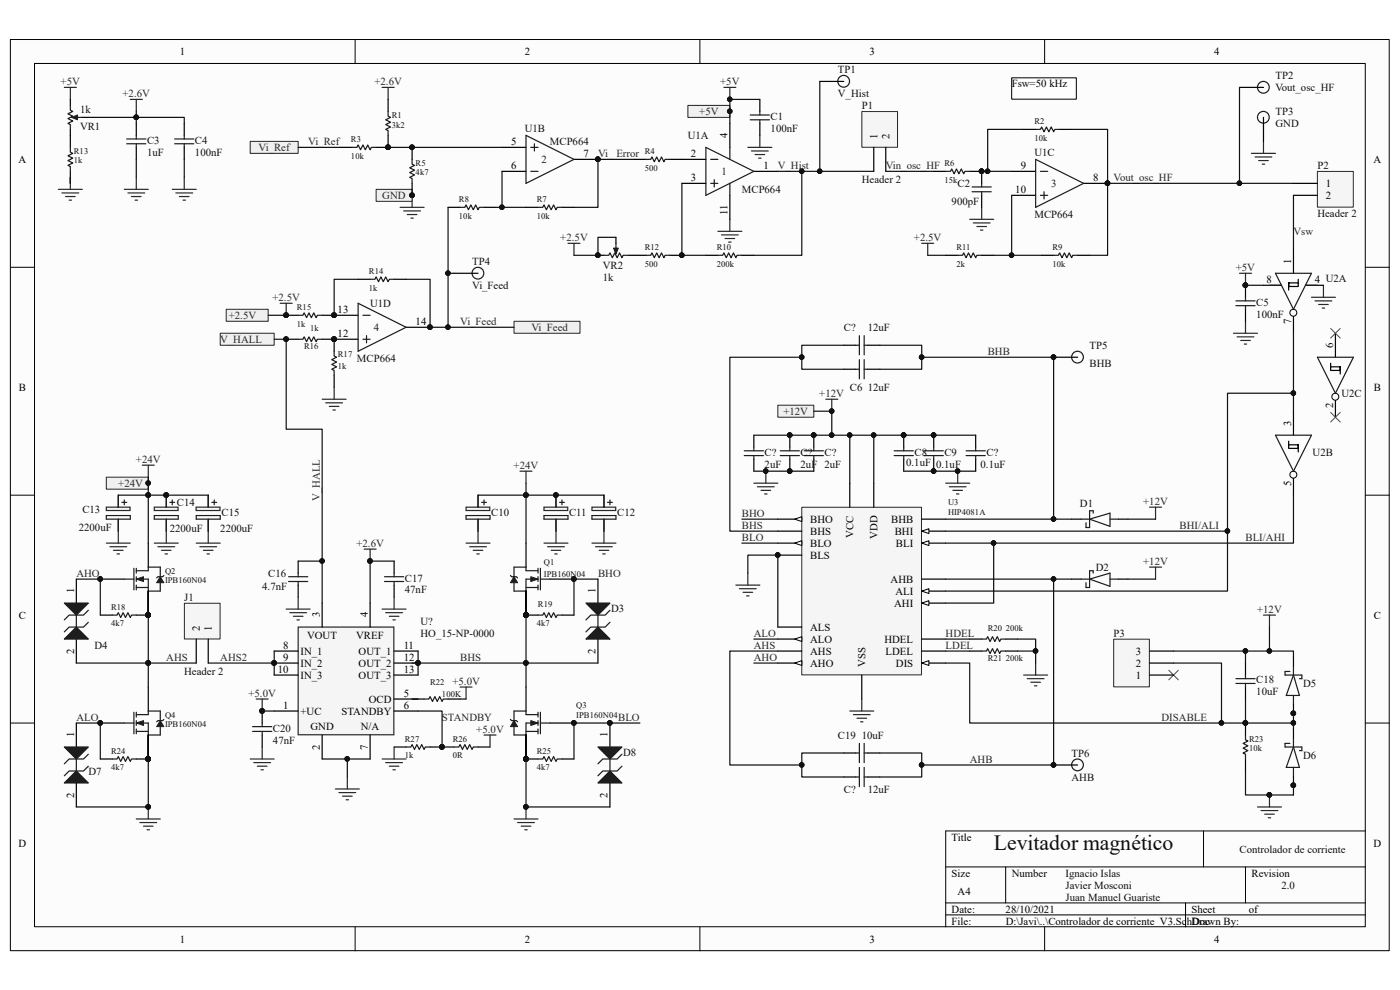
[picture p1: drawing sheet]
<svg xmlns="http://www.w3.org/2000/svg" width="297mm" height="210mm" viewBox="0 0 297 210" stroke-linecap="round" stroke-linejoin="round" font-family="sans-serif">
<path d="M2.2 8.4h292.5v193.3h-292.5z" fill="#fcfcfc"/>
<path d="M2.2 8.4h292.5v193.3h-292.5z" fill="none" stroke="#000" stroke-width=".21"/>
<path d="M7.4 13.5h282.2v183.1h-282.2z" fill="#fcfcfc"/>
<g fill="none" stroke="#000" stroke-width=".21">
<path d="M7.3 13.5h282.3v183.1h-282.3zM75.3 8.4v5.1M148.5 8.4v5.1M221.6 8.4v5.1M2.2 56.7h5.1M289.7 56.7h5.1M2.2 105h5.1M289.7 105h5.1M2.2 153.4h5.1M289.7 153.4h5.1M289.7 176.3h-89.1v20.3M75.3 196.6v5.1"/>
<path d="M148.5 196.6v5.1M200.6 183.9h89.1M200.6 191.5h89.1M200.6 194.1h89.1M213.4 183.9v7.6M221.6 196.6v5.1M251.5 191.5v5.1M264.2 183.9v7.6"/>
</g>
<g fill="none" stroke="#262626" stroke-width=".25">
<path d="M153.6 18.5h2.5M154.8 18.5v2.6M158.7 31.3h5M159.4 32h3.6M160.2 32.8h2M160.9 33.6h.6M161.2 28.7v2.6M84.9 44h5.1M85.6 44.7h3.6M86.4 45.5h2M87.2 46.3h.5M87.4 41.4v2.6"/>
<path d="M152.3 49.1h5.1M153.1 49.8h3.5M153.8 50.6h2.1M154.6 51.4h.5M154.8 46.5v2.6"/>
</g>
<g fill="#0e0e0e" stroke="#0e0e0e" stroke-width=".21">
<circle cx="154.8" cy="21.1" r=".48"/>
<circle cx="87.4" cy="41.4" r=".48"/>
</g>
<path d="M53.1 30h10.2v2.5h-10.2z" fill-rule="evenodd" fill="#f0f0f0" stroke="#262626" stroke-width=".21"/>
<g fill="none" stroke="#262626" stroke-width=".25">
<path d="M81.1 18.5h2.5M82.3 18.5v2.6M120.5 51.6h2.5M121.8 51.6v2.6M195.5 51.6h2.6M196.8 51.6v2.6M205.7 46.5h5.1M206.5 47.3h3.5M207.2 48.1h2.1M208 48.8h.5M208.3 44v2.5M263 58h2.5"/>
<path d="M264.2 58v2.5M59.4 64.3h2.6M60.7 64.3v2.6M261.7 70.7h5.1M262.5 71.5h3.5M263.2 72.2h2.1M264 73h.5M264.2 68.2v2.5M278.2 63.1h5.1M279 63.8h3.5M279.7 64.6h2.1M280.5 65.4h.5"/>
<path d="M280.8 60.5v2.6M30.2 98.7h2.5M31.5 98.7v2.5M110.3 100h2.6M111.6 100v2.5M162.5 100v2.5M175.2 84.7h2.5M176.5 84.7v2.5M159.9 102.5h5.1M160.7 103.3h3.6M161.5 104h2M162.2 104.8h.5"/>
<path d="M243.9 107.6h2.5M245.2 107.6v2.5M243.9 120.3h2.5M245.2 120.3v2.6M268 130.5h2.6M269.3 130.5v2.5M55.6 158.5v2.5M180.3 150.8h5.1M181 151.6h3.6M181.8 152.4h2M182.6 153.1h.5M182.8 148.3v2.5"/>
<path d="M217.2 143.2h5.1M217.9 144h3.6M218.7 144.7h2M219.5 145.5h.5M219.7 140.7v2.5M28.9 173.7h5.1M29.7 174.5h3.5M30.4 175.3h2.1M31.2 176h.5M31.5 171.2v2.5M53.1 161h5.1M53.8 161.8h3.6"/>
<path d="M54.6 162.5h2M55.4 163.3h.5M71.1 167.4h5.1M71.9 168.1h3.6M72.7 168.9h2M73.4 169.7h.5M73.7 164.8v2.6M109 173.7h5.1M109.8 174.5h3.6M110.6 175.3h2M111.3 176h.5M111.6 171.2v2.5"/>
<path d="M266.8 171.2h5.1M267.5 172h3.6M268.3 172.7h2M269.1 173.5h.5M269.3 168.6v2.6"/>
</g>
<g fill="#0e0e0e" stroke="#0e0e0e" stroke-width=".21">
<circle cx="60.7" cy="66.9" r=".48"/>
<circle cx="264.2" cy="60.5" r=".48"/>
<circle cx="269.3" cy="168.6" r=".48"/>
<circle cx="162.4" cy="99.9" r=".48"/>
<circle cx="176.4" cy="87.2" r=".48"/>
<circle cx="111.6" cy="171.2" r=".48"/>
<circle cx="31.4" cy="171.2" r=".48"/>
</g>
<path d="M255.3 176.3v7.6" fill="none" stroke="#000" stroke-width=".21"/>
<path d="M39.2 128h7.5v7.6h-7.5z" fill="#f5f5f5"/>
<path d="M39.1 128h7.6v7.6h-7.6z" fill="none" stroke="#262626" stroke-width=".21"/>
<path d="M41.6 135.6v5.1M44.2 135.6v5.1" fill="none" stroke="#000" stroke-width=".25"/>
<path d="M265.5 32.5h5.1M266.3 33.3h3.5M267 34.1h2.1M267.8 34.8h.5M268 30v2.5M156.1 124.1h5.1M156.9 124.9h3.5M157.6 125.7h2.1M158.4 126.4h.5M158.7 121.6v2.5" fill="none" stroke="#262626" stroke-width=".25"/>
<g fill="#f0f0f0" stroke="#262626" stroke-width=".21">
<path d="M109 68.2h14v2.5h-14z" fill-rule="evenodd"/>
<path d="M46.7 70.7h11.5v2.5h-11.5z" fill-rule="evenodd"/>
<path d="M145.9 22.4h8.9v2.5h-8.9z" fill-rule="evenodd"/>
</g>
<circle cx="154.8" cy="23.6" r=".48" fill="#0e0e0e" stroke="#0e0e0e" stroke-width=".21"/>
<path d="M79.8 40.2h7.6v2.5h-7.6z" fill-rule="evenodd" fill="#f0f0f0" stroke="#262626" stroke-width=".21"/>
<circle cx="87.4" cy="41.4" r=".48" fill="#0e0e0e" stroke="#0e0e0e" stroke-width=".21"/>
<path d="M22.6 101.2h8.9v2.6h-8.9z" fill-rule="evenodd" fill="#f0f0f0" stroke="#262626" stroke-width=".21"/>
<g fill="#0e0e0e" stroke="#0e0e0e" stroke-width=".21">
<circle cx="31.4" cy="102.5" r=".48"/>
<circle cx="126.8" cy="33.8" r=".48"/>
</g>
<path d="M68.3 84.7h5.1M69.1 85.5h3.6M69.9 86.2h2M70.6 87h.5M70.9 82.1v2.6M41.6 115.2h5.1M42.4 116h3.6M43.2 116.7h2M43.9 117.5h.5M44.2 112.7v2.5" fill="none" stroke="#262626" stroke-width=".25"/>
<path d="M248 142.2l2 2M250 142.2l-2 2" fill="none" stroke="#4c4c4c" stroke-width=".21"/>
<path d="M214.7 16.6h13.6v4.4h-13.6z" fill="#fefefe"/>
<path d="M214.6 16.5h13.7v4.5h-13.7z" fill="none" stroke="#000" stroke-width=".21"/>
<g fill="none" stroke="#000" stroke-width=".25">
<path d="M72.2 31.3h2.5M82.3 28.7v2.6h-2.5M82.3 21.1v2.5M87.4 31.3v2.5M87.4 38.9v2.5M134.5 33.8h2.5M142.1 33.8h2.6M161.2 21.1v2.5M161.2 26.2v2.5M198.1 36.4h2.5M205.7 36.4h2.6v2.5M217.2 27.4h2.5"/>
<path d="M224.8 27.4h2.5M76 59.2h2.5M83.6 59.2h2.6M95.1 44h2.5M102.7 44h2.5M111.6 44h2.5M119.2 44h2.6M134.5 54.2h2.5M142.1 54.2h2.6M149.8 54.2h2.5M157.4 54.2h2.5M200.6 54.2h2.6"/>
<path d="M208.3 54.2h2.5M208.3 41.4v2.6M221 54.2h2.5M228.6 54.2h2.6M60.7 66.9h2.6M60.7 72h2.6M68.3 66.9h2.6M68.3 72h2.6v2.5M70.9 79.6v2.5M179 78.3h2.6M184.1 78.3h2.5M264.2 60.5v2.6"/>
<path d="M264.2 65.6v2.6M172.6 92.3v2.6M172.6 97.4v2.6M191.7 92.3v2.6M191.7 97.4v2.6M198.1 92.3v2.6M198.1 97.4v2.6M21.3 130.5h2.5M28.9 130.5h2.6M111.6 130.5h2.5M119.2 130.5h2.6M205.7 135.6h2.6"/>
<path d="M205.7 138.1h2.6M213.4 135.6h2.5M213.4 138.1h2.5M55.6 150.8v2.6M55.6 155.9v2.6M179 159.7h2.6M184.1 159.7h2.5M264.2 140.7v2.5M264.2 145.7v2.6M264.2 153.4v2.5M21.3 161h2.5M28.9 161h2.6"/>
<path d="M111.6 161h2.5M119.2 161h2.6M264.2 161v2.6"/>
</g>
<g fill="#0e0e0e" stroke="#0e0e0e" stroke-width=".21">
<circle cx="82.3" cy="31.2" r=".48"/>
<circle cx="87.4" cy="31.2" r=".48"/>
<circle cx="87.4" cy="41.4" r=".48"/>
<circle cx="144.6" cy="54.1" r=".48"/>
<circle cx="208.2" cy="36.3" r=".48"/>
<circle cx="264.2" cy="153.4" r=".48"/>
<circle cx="111.6" cy="130.5" r=".48"/>
<circle cx="111.6" cy="161" r=".48"/>
<circle cx="31.4" cy="161" r=".48"/>
<circle cx="31.4" cy="130.5" r=".48"/>
<circle cx="70.9" cy="66.9" r=".48"/>
<circle cx="60.7" cy="66.9" r=".48"/>
<circle cx="70.9" cy="71.9" r=".48"/>
<circle cx="60.7" cy="71.9" r=".48"/>
<circle cx="264.2" cy="60.5" r=".48"/>
<circle cx="198.1" cy="99.9" r=".48"/>
<circle cx="198.1" cy="92.3" r=".48"/>
<circle cx="172.6" cy="92.3" r=".48"/>
<circle cx="191.7" cy="92.3" r=".48"/>
<circle cx="55.6" cy="150.8" r=".48"/>
</g>
<g fill="none" stroke="#1c1c1c" stroke-width=".25">
<path d="M74.7 31.3h1l.3-.5 .5 1 .5-1 .5 1 .5-1 .5 1 .3-.5h1M82.3 23.6v1l.5 .3-1 .5 1 .5-1 .5 1 .5-1 .5 .5 .3v1M87.4 33.8v1l.5 .3-1 .5 1 .5-1 .5 1 .5-1 .5 .5 .3v1M137 33.8h1.1l.2-.5 .5 1 .5-1 .5 1 .5-1 .5 1 .3-.5h1M159.2 25.4h4M159.2 24.4h4M161.2 23.6v.8M161.2 25.4v.8M200.6 36.4h1.1l.2-.6 .5 1.1 .5-1.1 .5 1.1 .5-1.1 .5 1.1 .3-.5h1M206.2 39.7h4.1M208.3 38.9v.8M219.7 27.4h1l.3-.5 .5 1.1 .5-1.1 .5 1.1 .5-1.1 .5 1.1 .3-.6h1"/>
<path d="M78.5 59.2h1l.3-.5 .5 1.1 .5-1.1 .5 1.1 .5-1.1 .5 1.1 .3-.6h1M97.6 44h1l.3-.5 .5 1 .5-1 .5 1 .5-1 .5 1 .3-.5h1M114.1 44h1.1l.2-.5 .5 1 .5-1 .5 1 .5-1 .6 1 .2-.5h1M137 54.2h1.1l.2-.5 .5 1 .5-1 .5 1 .5-1 .5 1 .3-.5h1M152.3 54.2h1l.3-.5 .5 1 .5-1 .5 1 .5-1 .5 1 .3-.5h1M203.2 54.2h1l.2-.5 .6 1 .5-1 .5 1 .5-1 .5 1 .2-.5h1.1M206.2 40.7h4.1M208.3 40.7v.7M223.5 54.2h1l.3-.5 .5 1 .5-1 .5 1 .5-1 .5 1 .3-.5h1M63.3 66.9h1l.2-.5 .5 1 .5-1 .6 1 .5-1 .5 1 .2-.5h1M63.3 72h1l.2-.5 .5 1 .5-1 .6 1 .5-1 .5 1 .2-.5h1M70.9 74.5v1l.5 .3-1 .5 1 .5-1 .5 1 .5-1 .5 .5 .3v1"/>
<path d="M181.6 78.3h.7M182.3 76.3v4.1M183.3 76.3v4.1M183.3 78.3h.8M262.2 63.8h4.1M262.2 64.8h4.1M264.2 63.1v.7M264.2 64.8v.8M170.6 95.6h4.1M170.6 96.6h4.1M172.6 94.9v.7M172.6 96.6v.8"/>
<path d="M189.7 95.6h4.1M189.7 96.6h4.1M191.7 94.9v.7M191.7 96.6v.8M196.1 95.6h4M196.1 96.6h4M198.1 94.9v.7M198.1 96.6v.8M23.8 130.5h1l.3-.5 .5 1 .5-1 .5 1 .5-1 .5 1 .3-.5h1M114.1 130.5h1.1l.2-.5 .5 1 .5-1 .5 1 .5-1 .6 1 .2-.5h1M208.3 135.6h1l.2-.5 .5 1 .6-1 .5 1 .5-1 .5 1 .2-.5h1.1M208.3 138.1h1l.2-.5 .5 1 .6-1 .5 1 .5-1 .5 1 .2-.5h1.1"/>
<path d="M53.6 154.1h4.1M53.6 155.2h4.1M55.6 153.4v.7M55.6 155.2v.7M181.6 159.7h.7M182.3 157.7v4.1M183.3 157.7v4.1M183.3 159.7h.8M262.2 144h4.1M262.2 145h4.1M264.2 143.2v.8M264.2 145v.7"/>
<path d="M264.2 155.9v1l.5 .3-1 .5 1 .5-1 .5 1 .5-1 .5 .5 .3v1M23.8 161h1l.3-.5 .5 1 .5-1 .5 1 .5-1 .5 1 .3-.5h1M114.1 161h1.1l.2-.5 .5 1 .5-1 .5 1 .5-1 .6 1 .2-.5h1"/>
</g>
<path d="M170.1 107.7h25.4v35.5h-25.4z" fill="#f5f5f5"/>
<path d="M170.1 107.6h25.4v35.6h-25.4z" fill="none" stroke="#262626" stroke-width=".21"/>
<path d="M165 110.1h5.1" fill="none" stroke="#000" stroke-width=".25"/>
<path d="M168.6 110.1l1.5-.5v1z" fill="#fcfcfc"/>
<path d="M168.6 110.1l1.5-.5v1z" fill="none" stroke="#000" stroke-width=".21"/>
<path d="M195.5 127.9h5.1" fill="none" stroke="#000" stroke-width=".25"/>
<path d="M195.5 127.9l1.6-.5v1z" fill="#fcfcfc"/>
<path d="M195.5 127.9l1.6-.5v1z" fill="none" stroke="#000" stroke-width=".21"/>
<path d="M195.5 125.4h5.1" fill="none" stroke="#000" stroke-width=".25"/>
<path d="M195.5 125.4l1.6-.5v1z" fill="#fcfcfc"/>
<path d="M195.5 125.4l1.6-.5v1z" fill="none" stroke="#000" stroke-width=".21"/>
<path d="M165 117.8h5.1M180.3 102.5v5.1M185.4 102.5v5.1M165 138.1h5.1M165 133h5.1M165 135.6h5.1" fill="none" stroke="#000" stroke-width=".25"/>
<circle cx="165" cy="117.7" r=".48" fill="#0e0e0e" stroke="#0e0e0e" stroke-width=".21"/>
<path d="M168.6 135.6l1.5-.5v1z" fill="#fcfcfc"/>
<path d="M168.6 135.6l1.5-.5v1z" fill="none" stroke="#000" stroke-width=".21"/>
<path d="M165 112.7h5.1M165 140.7h5.1" fill="none" stroke="#000" stroke-width=".25"/>
<path d="M168.6 140.7l1.5-.6v1.1z" fill="#fcfcfc"/>
<path d="M168.6 140.7l1.5-.6v1.1z" fill="none" stroke="#000" stroke-width=".21"/>
<path d="M195.5 115.2h5.1M195.5 122.9h5.1M195.5 138.1h5.1M182.8 143.2v5.1" fill="none" stroke="#000" stroke-width=".25"/>
<path d="M195.5 115.2l1.6-.5v1z" fill="#fcfcfc"/>
<path d="M195.5 115.2l1.6-.5v1z" fill="none" stroke="#000" stroke-width=".21"/>
<path d="M195.5 140.7h5.1" fill="none" stroke="#000" stroke-width=".25"/>
<path d="M195.5 140.7l1.6-.6v1.1z" fill="#fcfcfc"/>
<path d="M195.5 140.7l1.6-.6v1.1z" fill="none" stroke="#000" stroke-width=".21"/>
<path d="M195.5 110.1h5.1M195.5 112.7h5.1" fill="none" stroke="#000" stroke-width=".25"/>
<path d="M195.5 112.7l1.6-.5v1z" fill="#fcfcfc"/>
<path d="M195.5 112.7l1.6-.5v1z" fill="none" stroke="#000" stroke-width=".21"/>
<path d="M165 115.2h5.1M195.5 135.6h5.1" fill="none" stroke="#000" stroke-width=".25"/>
<path d="M168.6 115.2l1.5-.5v1z" fill="#fcfcfc"/>
<path d="M168.6 115.2l1.5-.5v1z" fill="none" stroke="#000" stroke-width=".21"/>
<g fill="#0e0e0e" stroke="#0e0e0e" stroke-width=".21">
<circle cx="165" cy="117.7" r=".48"/>
<circle cx="223.5" cy="75.8" r=".48"/>
<circle cx="223.5" cy="162.3" r=".48"/>
</g>
<g fill="none" stroke="#1c1c1c" stroke-width=".25">
<circle cx="179" cy="17.2" r="1.25"/>
<circle cx="268" cy="18.5" r="1.25"/>
<circle cx="268" cy="24.9" r="1.25"/>
<circle cx="101.4" cy="58" r="1.25"/>
<circle cx="228.6" cy="75.8" r="1.25"/>
<circle cx="228.6" cy="162.3" r="1.25"/>
</g>
<path d="M173.9 17.3h5.1M263 18.5h5M268 24.9v5.1M96.3 58h5.1M223.5 75.8h5.1M126.9 122.9v5M126.9 135.6v5.1M223.5 162.3h5.1" fill="none" stroke="#000" stroke-width=".25"/>
<path d="M124.3 127.9h5.1l-2.5 2.6z" fill="#1c1c1c"/>
<path d="M124.3 127.9h5.1l-2.5 2.6z" fill="none" stroke="#1c1c1c" stroke-width=".25"/>
<path d="M126.9 133l2.5 2.6h-5.1z" fill="#1c1c1c"/>
<path d="M126.9 133l2.5 2.6h-5.1zM126.9 130.5v2.5M129.4 129.5l-1 1h-3.1l-1 1M129.4 132l-1 1h-3.1l-1 1" fill="none" stroke="#1c1c1c" stroke-width=".25"/>
<path d="M16.2 122.9v5M16.2 135.6v5.1" fill="none" stroke="#000" stroke-width=".25"/>
<path d="M13.6 127.9h5.1l-2.5 2.6z" fill="#1c1c1c"/>
<path d="M13.6 127.9h5.1l-2.5 2.6z" fill="none" stroke="#1c1c1c" stroke-width=".25"/>
<path d="M16.2 133l2.5 2.6h-5.1z" fill="#1c1c1c"/>
<path d="M16.2 133l2.5 2.6h-5.1zM16.2 130.5v2.5M18.7 129.5l-1 1h-3l-1.1 1M18.7 132l-1 1h-3l-1.1 1" fill="none" stroke="#1c1c1c" stroke-width=".25"/>
<path d="M16.2 153.4v5.1M16.2 166.1v5.1" fill="none" stroke="#000" stroke-width=".25"/>
<path d="M13.6 158.5h5.1l-2.5 2.5z" fill="#1c1c1c"/>
<path d="M13.6 158.5h5.1l-2.5 2.5z" fill="none" stroke="#1c1c1c" stroke-width=".25"/>
<path d="M16.2 163.6l2.5 2.5h-5.1z" fill="#1c1c1c"/>
<path d="M18.7 160l-1 1h-3l-1.1 1M16.2 163.6l2.5 2.5h-5.1zM16.2 161v2.6M18.7 162.5l-1 1.1h-3l-1.1 1" fill="none" stroke="#1c1c1c" stroke-width=".25"/>
<path d="M129.4 153.4v5.1M129.4 166.1v5.1" fill="none" stroke="#000" stroke-width=".25"/>
<circle cx="129.4" cy="153.4" r=".48" fill="#0e0e0e" stroke="#0e0e0e" stroke-width=".21"/>
<path d="M126.9 158.5h5l-2.5 2.5z" fill="#1c1c1c"/>
<path d="M126.9 158.5h5l-2.5 2.5z" fill="none" stroke="#1c1c1c" stroke-width=".25"/>
<path d="M129.4 163.6l2.5 2.5h-5z" fill="#1c1c1c"/>
<g fill="none" stroke="#1c1c1c" stroke-width=".25">
<path d="M14.9 31.3v1l.5 .2-1 .5 1 .6-1 .5 1 .5-1 .5 .5 .2v1.1M26.9 29.5h4M26.9 30.5h4M28.9 28.7v.8M28.9 30.5v.8M37.1 29.5h4M37.1 30.5h4M39.1 28.7v.8M39.1 30.5v.8M61.2 123.4h4.1M61.2 122.3h4.1M63.3 121.6v.7"/>
<path d="M63.3 123.4v.7M81.6 123.4h4M81.6 122.3h4M83.6 121.6v.7M83.6 123.4v.7M86.2 158.5h1l.2-.5 .5 1 .5-1 .6 1 .5-1 .5 1 .2-.5h1M90 148.3h1l.2-.5 .5 1 .6-1 .5 1 .5-1 .5 1 .2-.5h1.1M96.3 158.5h1l.3-.5 .5 1 .5-1 .5 1 .5-1 .5 1 .3-.5h1M131.9 160l-1 1h-3l-1 1M129.4 163.6l2.5 2.5h-5zM129.4 161v2.6M131.9 162.5l-1 1.1h-3l-1 1"/>
</g>
<g fill="#0e0e0e" stroke="#0e0e0e" stroke-width=".21">
<circle cx="129.4" cy="153.4" r=".48"/>
<circle cx="55.6" cy="150.8" r=".48"/>
<circle cx="93.8" cy="158.4" r=".48"/>
<circle cx="78.5" cy="119" r=".48"/>
</g>
<g fill="none" stroke="#262626" stroke-width=".25">
<path d="M13.6 18.5h2.6M14.9 18.5v2.6M14.9 37.6v2.6M27.6 21.1h2.6M28.9 21.1v2.5M28.9 37.6v2.6M39.1 37.6v2.6M12.4 40.2h5.1M13.1 40.9h3.6M13.9 41.7h2M14.7 42.5h.5M26.4 40.2h5.1"/>
<path d="M27.1 40.9h3.6M27.9 41.7h2M28.7 42.5h.5M36.5 40.2h5.1M37.3 40.9h3.6M38.1 41.7h2M38.8 42.5h.5M77.2 116.5h2.6M78.5 116.5v2.5M60.7 129.2h5.1M61.5 130h3.5M62.2 130.7h2.1"/>
<path d="M63 131.5h.5M63.3 126.7v2.5M81.1 129.2h5.1M81.8 130h3.6M82.6 130.7h2M83.4 131.5h.5M83.6 126.7v2.5M54.4 148.3h2.5M55.6 148.3v2.5M83.6 158.5v2.5M97.6 145.7h2.5M98.9 145.7v2.6"/>
<path d="M102.7 155.9h2.5M104 155.9v2.6M81.1 161h5.1M81.8 161.8h3.6M82.6 162.5h2M83.4 163.3h.5"/>
</g>
<g fill="none" stroke="#000" stroke-width=".25">
<path d="M14.9 28.7v2.6M14.9 36.4v2.5M28.9 26.2v2.5M28.9 31.3v2.5M39.1 26.2v2.5M39.1 31.3v2.5M63.3 119v2.6M83.6 119v2.6M63.3 124.1v2.6M83.6 124.1v2.6M83.6 158.5h2.6M87.4 148.3h2.6"/>
<path d="M91.2 158.5h5.1M95.1 148.3h2.5M101.4 158.5h2.6"/>
</g>
<path d="M48 65.6h8.9v2.6h-8.9z" fill-rule="evenodd" fill="#f0f0f0" stroke="#262626" stroke-width=".21"/>
<path d="M126.9 54.2h1.2M130.7 50.3v1.3M133.2 54.2h1.3" fill="none" stroke="#000" stroke-width=".25"/>
<circle cx="126.8" cy="54.1" r=".48" fill="#0e0e0e" stroke="#0e0e0e" stroke-width=".21"/>
<path d="M128.1 54.2h1l.3-.5 .5 1 .5-1 .5 1 .5-1 .5 1 .3-.5h1" fill="none" stroke="#1c1c1c" stroke-width=".25"/>
<path d="M130.2 52.6h1l-.5 1.3z" fill="#1c1c1c"/>
<path d="M130.2 52.6h1l-.5 1.3z" fill="none" stroke="#1c1c1c" stroke-width=".21"/>
<path d="M14.9 22.4v1l.5 .2-1 .5 1 .5-1 .6 1 .5-1 .5 .5 .2v1M130.7 51.6v1" fill="none" stroke="#1c1c1c" stroke-width=".25"/>
<circle cx="126.8" cy="54.1" r=".48" fill="#0e0e0e" stroke="#0e0e0e" stroke-width=".21"/>
<path d="M14.9 21.1v1.3M14.9 27.4v1.3M17.5 24.9h1.2" fill="none" stroke="#000" stroke-width=".25"/>
<path d="M15.2 24.9l1.2-.5v1z" fill="#1c1c1c"/>
<path d="M15.2 24.9l1.2-.5v1z" fill="none" stroke="#1c1c1c" stroke-width=".21"/>
<path d="M16.4 24.9h1.1" fill="none" stroke="#1c1c1c" stroke-width=".25"/>
<path d="M236.3 135.6h7.5v10.1h-7.5z" fill="#f5f5f5"/>
<path d="M236.3 135.6h7.5v10.1h-7.5z" fill="none" stroke="#262626" stroke-width=".21"/>
<path d="M243.9 138.1h5.1M243.9 143.2h5.1M243.9 140.7h5.1" fill="none" stroke="#000" stroke-width=".25"/>
<path d="M279.5 36.4h7.6v7.5h-7.6z" fill="#f5f5f5"/>
<path d="M279.5 36.4h7.6v7.5h-7.6z" fill="none" stroke="#262626" stroke-width=".21"/>
<path d="M274.4 38.9h5.1M274.4 41.4h5.1" fill="none" stroke="#000" stroke-width=".25"/>
<path d="M182.9 23.7h7.5v7.5h-7.5z" fill="#f5f5f5"/>
<path d="M182.8 23.7h7.6v7.5h-7.6z" fill="none" stroke="#262626" stroke-width=".21"/>
<g fill="none" stroke="#000" stroke-width=".25">
<path d="M144.7 38.9h5.1M144.7 33.8h5.1M154.8 26.2v5.1M159.9 36.4h5.1M185.4 31.3v5.1M187.9 31.3v5.1M214.6 36.4h5.1M229.9 38.9h5.1M154.8 41.4v5.1M214.6 41.4h5.1M70.9 72h5.1M70.9 66.9h5.1"/>
<path d="M86.2 69.4h5M227.3 110.1h2.1M237.3 110.1h2M227.3 122.9h2.1M237.3 122.9h2"/>
</g>
<g fill="none" stroke="#1c1c1c" stroke-width=".25">
<path d="M149.8 31.3l10.1 5.1-10.1 5zM150.8 38.9h1.5M150.8 33.8h1.5M151.5 38.1v1.6M154.8 31.3v2.5M154.8 38.9v2.5M219.7 33.8l10.2 5.1-10.2 5.1zM220.7 36.4h1.6M220.7 41.4h1.6M221.5 40.7v1.5M76 64.3l10.2 5.1-10.2 5.1zM77 72h1.5"/>
<path d="M77 66.9h1.5M77.8 71.2v1.5M229.4 110.1h1.8M231.2 110.1l4.3-1.2v2.8zM231.9 108.9v-.6h-.7v3.6h-.8v-1M235.5 110.1h1.8M229.4 122.9h1.8M231.2 122.9l4.3-1.3v2.8zM231.9 121.6v-.5h-.7v3.5h-.8v-1M235.5 122.9h1.8"/>
</g>
<g fill="#0e0e0e" stroke="#0e0e0e" stroke-width=".21">
<circle cx="235" cy="38.9" r=".48"/>
<circle cx="91.2" cy="69.4" r=".48"/>
<circle cx="70.9" cy="71.9" r=".48"/>
<circle cx="70.9" cy="66.9" r=".48"/>
</g>
<path d="M22.6 107.6h5v.7h-5z" fill-rule="evenodd" fill="#f5f5f5" stroke="#262626" stroke-width=".25"/>
<path d="M25.1 105v2.6M25.1 110.1v2.6" fill="none" stroke="#000" stroke-width=".25"/>
<path d="M22.6 109.4h5v.7h-5zM25.1 105v2.6M25.1 110.1v2.6M25.9 106.6h1M26.4 106.1v1" fill="none" stroke="#1c1c1c" stroke-width=".25"/>
<path d="M32.7 107.6h5.1v.7h-5.1z" fill-rule="evenodd" fill="#f5f5f5" stroke="#262626" stroke-width=".25"/>
<path d="M35.3 105v2.6M35.3 110.1v2.6" fill="none" stroke="#000" stroke-width=".25"/>
<circle cx="35.2" cy="105" r=".48" fill="#0e0e0e" stroke="#0e0e0e" stroke-width=".21"/>
<path d="M32.7 109.4h5.1v.7h-5.1zM35.3 105v2.6M35.3 110.1v2.6M36 106.6h1.1M36.5 106.1v1" fill="none" stroke="#1c1c1c" stroke-width=".25"/>
<path d="M41.6 107.6h5.1v.7h-5.1z" fill-rule="evenodd" fill="#f5f5f5" stroke="#262626" stroke-width=".25"/>
<path d="M44.2 105v2.6M44.2 110.1v2.6" fill="none" stroke="#000" stroke-width=".25"/>
<path d="M41.6 109.4h5.1v.7h-5.1zM44.2 105v2.6M44.2 110.1v2.6M44.9 106.6h1.1M45.5 106.1v1" fill="none" stroke="#1c1c1c" stroke-width=".25"/>
<path d="M98.9 107.6h5v.7h-5z" fill-rule="evenodd" fill="#f5f5f5" stroke="#262626" stroke-width=".25"/>
<path d="M101.4 105v2.6M101.4 110.1v2.6" fill="none" stroke="#000" stroke-width=".25"/>
<path d="M98.9 109.4h5.1v.7h-5.1zM101.4 105v2.6M101.4 110.1v2.6M102.2 106.6h1M102.7 106.1v1" fill="none" stroke="#1c1c1c" stroke-width=".25"/>
<path d="M115.4 107.6h5v.7h-5z" fill-rule="evenodd" fill="#f5f5f5" stroke="#262626" stroke-width=".25"/>
<path d="M118 105v2.6M118 110.1v2.6" fill="none" stroke="#000" stroke-width=".25"/>
<circle cx="117.9" cy="105" r=".48" fill="#0e0e0e" stroke="#0e0e0e" stroke-width=".21"/>
<path d="M115.4 109.4h5.1v.7h-5.1zM118 105v2.6M118 110.1v2.6M118.7 106.6h1M119.2 106.1v1" fill="none" stroke="#1c1c1c" stroke-width=".25"/>
<path d="M125.6 107.6h5v.7h-5z" fill-rule="evenodd" fill="#f5f5f5" stroke="#262626" stroke-width=".25"/>
<path d="M31.5 115.2v5.1M128.1 105v2.6M128.1 110.1v2.6M21.3 122.9h5.1M31.5 125.4v5.1M274.4 139.4v2M274.4 149.3v2M274.4 154.7v2M274.4 164.6v2" fill="none" stroke="#000" stroke-width=".25"/>
<g fill="none" stroke="#1c1c1c" stroke-width=".25">
<path d="M125.6 109.4h5.1v.7h-5.1zM128.1 105v2.6M128.1 110.1v2.6M128.9 106.6h1M129.4 106.1v1M26.4 122.9h2M28.4 120.6v4.5M28.9 121.1h2.6M28.9 122.9h2.6v2.5M28.9 124.6h2.6M28.9 120.6v1M28.9 122.3v1.1"/>
<path d="M28.9 124.1v1M273.6 142.4h-1v.8h3.6v.8h-.5M273.6 157.7h-1v.8h3.6v.7h-.5M274.4 143.2l1.3 4.3h-2.8zM274.4 141.4v1.8M274.4 147.5v1.8M274.4 156.7v1.8M274.4 158.5l1.3 4.3h-2.8zM274.4 162.8v1.8"/>
</g>
<g fill="#0e0e0e" stroke="#0e0e0e" stroke-width=".21">
<circle cx="274.4" cy="151.3" r=".48"/>
<circle cx="274.4" cy="166.6" r=".48"/>
<circle cx="21.3" cy="122.8" r=".48"/>
<circle cx="31.4" cy="130.5" r=".48"/>
</g>
<path d="M28.9 122.9l1.5-.6v1.1z" fill="#1c1c1c"/>
<path d="M28.9 122.9l1.5-.6v1.1z" fill="none" stroke="#1c1c1c" stroke-width=".21"/>
<path d="M31.5 121.1v-.8h2.5v2M34 123.6v1.8h-2.5" fill="none" stroke="#1c1c1c" stroke-width=".25"/>
<path d="M34 122.3l.8 1.3h-1.6z" fill="#1c1c1c"/>
<path d="M34 122.3l.8 1.3h-1.6z" fill="none" stroke="#1c1c1c" stroke-width=".21"/>
<path d="M34.8 122.1l-.3 .2h-1l-.3 .3M26.4 153.4h2M28.4 151.1v4.6M28.9 151.6h2.6M28.9 153.4h2.6v2.5M28.9 155.2h2.6M28.9 151.1v1M28.9 152.9v1M28.9 154.7v1" fill="none" stroke="#1c1c1c" stroke-width=".25"/>
<path d="M31.5 125.4v5.1M21.3 153.4h5.1M31.5 145.7v5.1M31.5 155.9v5.1" fill="none" stroke="#000" stroke-width=".25"/>
<g fill="#0e0e0e" stroke="#0e0e0e" stroke-width=".21">
<circle cx="31.4" cy="130.5" r=".48"/>
<circle cx="21.3" cy="122.8" r=".48"/>
<circle cx="21.3" cy="153.4" r=".48"/>
<circle cx="31.4" cy="161" r=".48"/>
</g>
<path d="M28.9 153.4l1.5-.5v1z" fill="#1c1c1c"/>
<path d="M28.9 153.4l1.5-.5v1z" fill="none" stroke="#1c1c1c" stroke-width=".21"/>
<path d="M31.5 151.6v-.8h2.5v2.1M34 154.1v1.8h-2.5" fill="none" stroke="#1c1c1c" stroke-width=".25"/>
<path d="M34 152.9l.8 1.2h-1.6z" fill="#1c1c1c"/>
<path d="M34 152.9l.8 1.2h-1.6z" fill="none" stroke="#1c1c1c" stroke-width=".21"/>
<path d="M34.8 152.6l-.3 .3h-1l-.3 .2M111.6 151.6h2.5M111.6 155.2h2.5M114.1 153.4h-2.5v2.5M114.1 151.1v1M114.1 152.9v1M114.1 154.7v1M114.6 153.4h2.1M114.6 151.1v4.6" fill="none" stroke="#1c1c1c" stroke-width=".25"/>
<path d="M31.5 155.9v5.1M111.6 145.7v5.1M111.6 155.9v5.1M116.7 153.4h5.1" fill="none" stroke="#000" stroke-width=".25"/>
<g fill="#0e0e0e" stroke="#0e0e0e" stroke-width=".21">
<circle cx="31.4" cy="161" r=".48"/>
<circle cx="21.3" cy="153.4" r=".48"/>
<circle cx="121.7" cy="153.4" r=".48"/>
<circle cx="111.6" cy="161" r=".48"/>
</g>
<path d="M112.6 152.9l1.5 .5-1.5 .5z" fill="#1c1c1c"/>
<path d="M112.6 152.9l1.5 .5-1.5 .5z" fill="none" stroke="#1c1c1c" stroke-width=".21"/>
<path d="M109 154.1v1.8h2.6M111.6 151.6v-.8h-2.6v2.1" fill="none" stroke="#1c1c1c" stroke-width=".25"/>
<path d="M109 152.9l.8 1.2h-1.5z" fill="#1c1c1c"/>
<path d="M109 152.9l.8 1.2h-1.5z" fill="none" stroke="#1c1c1c" stroke-width=".21"/>
<path d="M111.6 121.1h2.5M111.6 124.6h2.5M114.1 122.9h-2.5v2.5M114.1 120.6v1M114.1 122.3v1.1M114.1 124.1v1M114.6 122.9h2.1M114.6 120.6v4.5M108.3 152.6l.2 .3h1.1l.2 .2" fill="none" stroke="#1c1c1c" stroke-width=".25"/>
<path d="M111.6 115.2v5.1M111.6 125.4v5.1M116.7 122.9h5.1M111.6 155.9v5.1" fill="none" stroke="#000" stroke-width=".25"/>
<g fill="#0e0e0e" stroke="#0e0e0e" stroke-width=".21">
<circle cx="111.6" cy="161" r=".48"/>
<circle cx="121.7" cy="153.4" r=".48"/>
<circle cx="121.7" cy="122.8" r=".48"/>
<circle cx="111.6" cy="130.5" r=".48"/>
</g>
<path d="M112.6 122.3l1.5 .6-1.5 .5z" fill="#1c1c1c"/>
<path d="M112.6 122.3l1.5 .6-1.5 .5z" fill="none" stroke="#1c1c1c" stroke-width=".21"/>
<path d="M109 123.6v1.8h2.6M111.6 121.1v-.8h-2.6v2" fill="none" stroke="#1c1c1c" stroke-width=".25"/>
<path d="M109 122.3l.8 1.3h-1.5z" fill="#1c1c1c"/>
<path d="M109 122.3l.8 1.3h-1.5z" fill="none" stroke="#1c1c1c" stroke-width=".21"/>
<path d="M108.3 122.1l.2 .2h1.1l.2 .3" fill="none" stroke="#1c1c1c" stroke-width=".25"/>
<path d="M274.4 52.9v5.1M274.4 65.6v5.1M111.6 125.4v5.1" fill="none" stroke="#000" stroke-width=".25"/>
<g fill="#0e0e0e" stroke="#0e0e0e" stroke-width=".21">
<circle cx="111.6" cy="130.5" r=".48"/>
<circle cx="121.7" cy="122.8" r=".48"/>
</g>
<circle cx="274.4" cy="66.3" r=".74" fill="#fcfcfc" stroke="#000" stroke-width=".21"/>
<path d="M270.6 58h7.6l-3.8 7.6zM269.3 60.5h2.6M277 60.5h2.5" fill="none" stroke="#1c1c1c" stroke-width=".25"/>
<path d="M275.4 59.2v.8M268 60.5h3.9M273.4 60h2v.8h-2v-.8v1.5M277 60.5h3.8M274.4 87.2v5.1M274.4 100v5" fill="none" stroke="#000" stroke-width=".25"/>
<circle cx="274.4" cy="100.7" r=".74" fill="#fcfcfc" stroke="#000" stroke-width=".21"/>
<path d="M270.6 92.3h7.6l-3.8 7.7z" fill="none" stroke="#1c1c1c" stroke-width=".25"/>
<path d="M283.3 70.7v5.1M273.4 93.6v.8M275.4 94.4h-2v.7h2v-.7v1.5M283.3 83.4v5.1" fill="none" stroke="#000" stroke-width=".25"/>
<circle cx="283.3" cy="84.2" r=".74" fill="#fcfcfc" stroke="#000" stroke-width=".21"/>
<g fill="none" stroke="#1c1c1c" stroke-width=".25">
<path d="M111.6 28.7l10.2 5.1-10.2 5.1zM112.6 31.3h1.5M112.6 36.4h1.5M113.4 30.5v1.5M181.6 73.2h.7M182.3 71.2v4.1M183.3 71.2v4.1M183.3 73.2h.8M279.5 75.8h7.6l-3.8 7.6zM157.9 95.6h4.1M157.9 96.6h4.1M159.9 94.9v.7"/>
<path d="M159.9 96.6v.8M165.5 95.6h4.1M165.5 96.6h4.1M167.6 94.9v.7M167.6 96.6v.8M205 95.6h4M205 96.6h4M207 94.9v.7M207 96.6v.8M181.6 164.8h.7M182.3 162.8v4.1M183.3 162.8v4.1"/>
<path d="M183.3 164.8h.8"/>
</g>
<g fill="none" stroke="#000" stroke-width=".25">
<path d="M106.5 31.3h5.1M106.5 36.4h5.1M121.8 33.8h5.1M179 73.2h2.6M184.1 73.2h2.5M282.3 77.1v.7M284.3 77.8h-2v.8h2v-.8v1.5M159.9 92.3v2.6M159.9 97.4v2.6M167.6 92.3v2.6M167.6 97.4v2.6M207 92.3v2.6"/>
<path d="M207 97.4v2.6M179 164.8h2.6M184.1 164.8h2.5"/>
</g>
<g fill="none" stroke="#262626" stroke-width=".25">
<path d="M203.2 100v2.5M22.6 115.2h5M23.3 116h3.6M24.1 116.7h2M24.8 117.5h.6M25.1 112.7v2.5M32.7 115.2h5.1M33.5 116h3.6M34.3 116.7h2M35 117.5h.5M35.3 112.7v2.5M98.9 115.2h5.1"/>
<path d="M99.6 116h3.6M100.4 116.7h2M101.2 117.5h.5M101.4 112.7v2.5M115.4 115.2h5.1M116.2 116h3.5M116.9 116.7h2.1M117.7 117.5h.5M118 112.7v2.5M125.6 115.2h5.1M126.3 116h3.6M127.1 116.7h2"/>
<path d="M127.9 117.5h.5M128.1 112.7v2.5M200.6 102.5h5.1M201.4 103.3h3.6M202.2 104h2M202.9 104.8h.5"/>
</g>
<g fill="#0e0e0e" stroke="#0e0e0e" stroke-width=".21">
<circle cx="203.2" cy="99.9" r=".48"/>
<circle cx="167.5" cy="99.9" r=".48"/>
<circle cx="167.5" cy="92.3" r=".48"/>
<circle cx="126.8" cy="33.8" r=".48"/>
</g>
<path d="M165 86h7.6v2.5h-7.6z" fill-rule="evenodd" fill="#f0f0f0" stroke="#262626" stroke-width=".21"/>
<path d="M63.3 133h20.3v22.9h-20.3z" fill-rule="evenodd" fill="#f5f5f5" stroke="#262626" stroke-width=".25"/>
<g fill="none" stroke="#000" stroke-width=".25">
<path d="M58.2 138.1h5.1M68.3 127.9v5.1M78.5 127.9v5.1M83.6 138.1h5.1M58.2 150.8h5.1M58.2 140.7h5.1M58.2 143.2h5.1M68.3 155.9v5.1M78.5 155.9v5.1M83.6 150.8h5.1M83.6 148.3h5.1M83.6 140.7h5.1"/>
<path d="M83.6 143.2h5.1"/>
</g>
<g fill="#0e0e0e" stroke="#0e0e0e" stroke-width=".21">
<circle cx="58.1" cy="140.6" r=".48"/>
<circle cx="88.7" cy="140.6" r=".48"/>
<circle cx="31.4" cy="105" r=".48"/>
<circle cx="31.4" cy="140.6" r=".48"/>
<circle cx="28.9" cy="24.9" r=".48"/>
<circle cx="35.2" cy="105" r=".48"/>
<circle cx="68.3" cy="119" r=".48"/>
<circle cx="70.9" cy="66.9" r=".48"/>
<circle cx="111.6" cy="105" r=".48"/>
<circle cx="106.5" cy="44" r=".48"/>
<circle cx="126.8" cy="33.8" r=".48"/>
<circle cx="144.6" cy="54.1" r=".48"/>
<circle cx="165" cy="117.7" r=".48"/>
<circle cx="170.1" cy="36.3" r=".48"/>
<circle cx="173.9" cy="36.3" r=".48"/>
<circle cx="259.1" cy="153.4" r=".48"/>
<circle cx="264.2" cy="153.4" r=".48"/>
<circle cx="210.8" cy="115.2" r=".48"/>
<circle cx="209.5" cy="36.3" r=".48"/>
<circle cx="235" cy="38.9" r=".48"/>
<circle cx="264.2" cy="138.1" r=".48"/>
<circle cx="274.4" cy="151.3" r=".48"/>
<circle cx="274.4" cy="153.4" r=".48"/>
<circle cx="269.3" cy="138.1" r=".48"/>
<circle cx="31.4" cy="130.5" r=".48"/>
<circle cx="73.7" cy="161" r=".48"/>
<circle cx="180.3" cy="92.3" r=".48"/>
<circle cx="185.3" cy="92.3" r=".48"/>
<circle cx="21.3" cy="122.8" r=".48"/>
<circle cx="117.9" cy="105" r=".48"/>
<circle cx="264.2" cy="60.5" r=".48"/>
<circle cx="274.4" cy="83.4" r=".48"/>
<circle cx="260.4" cy="112.6" r=".48"/>
<circle cx="31.4" cy="102.5" r=".48"/>
<circle cx="162.4" cy="99.9" r=".48"/>
<circle cx="167.5" cy="99.9" r=".48"/>
<circle cx="191.7" cy="92.3" r=".48"/>
<circle cx="198.1" cy="92.3" r=".48"/>
<circle cx="198.1" cy="99.9" r=".48"/>
<circle cx="203.2" cy="99.9" r=".48"/>
<circle cx="82.3" cy="31.2" r=".48"/>
<circle cx="87.4" cy="31.2" r=".48"/>
<circle cx="126.8" cy="54.1" r=".48"/>
<circle cx="208.2" cy="36.3" r=".48"/>
<circle cx="262.9" cy="38.9" r=".48"/>
<circle cx="170.1" cy="75.8" r=".48"/>
<circle cx="195.5" cy="75.8" r=".48"/>
<circle cx="176.4" cy="92.3" r=".48"/>
<circle cx="172.6" cy="92.3" r=".48"/>
<circle cx="167.5" cy="92.3" r=".48"/>
<circle cx="170.1" cy="162.3" r=".48"/>
<circle cx="219.7" cy="138.1" r=".48"/>
<circle cx="269.3" cy="168.6" r=".48"/>
<circle cx="274.4" cy="166.6" r=".48"/>
<circle cx="60.7" cy="66.9" r=".48"/>
<circle cx="78.5" cy="119" r=".48"/>
<circle cx="55.6" cy="150.8" r=".48"/>
<circle cx="111.6" cy="140.6" r=".48"/>
<circle cx="111.6" cy="171.2" r=".48"/>
<circle cx="111.6" cy="161" r=".48"/>
<circle cx="111.6" cy="130.5" r=".48"/>
<circle cx="121.7" cy="122.8" r=".48"/>
<circle cx="129.4" cy="153.4" r=".48"/>
<circle cx="121.7" cy="153.4" r=".48"/>
<circle cx="21.3" cy="153.4" r=".48"/>
<circle cx="31.4" cy="161" r=".48"/>
<circle cx="31.4" cy="171.2" r=".48"/>
<circle cx="93.8" cy="158.4" r=".48"/>
<circle cx="60.7" cy="71.9" r=".48"/>
<circle cx="95" cy="69.4" r=".48"/>
<circle cx="95" cy="58" r=".48"/>
<circle cx="91.2" cy="69.4" r=".48"/>
<circle cx="154.8" cy="21.1" r=".48"/>
<circle cx="154.8" cy="23.6" r=".48"/>
<circle cx="214.6" cy="54.1" r=".48"/>
<circle cx="176.4" cy="87.2" r=".48"/>
<circle cx="195.5" cy="162.3" r=".48"/>
<circle cx="223.5" cy="110.1" r=".48"/>
<circle cx="223.5" cy="122.8" r=".48"/>
<circle cx="223.5" cy="162.3" r=".48"/>
<circle cx="223.5" cy="75.8" r=".48"/>
</g>
<g fill="none" stroke="#0e0e0e" stroke-width=".25">
<path d="M173.9 17.3v19.1M263 18.5v20.4M14.9 37.6v1.3M18.7 24.9h20.4v1.3M28.9 23.6v2.6M28.9 33.8v3.8M39.1 33.8v3.8M63.3 31.3h8.9M82.3 31.3h24.2M106.5 36.4v7.6h5.1M134.5 33.8h-7.6v10.2h-5.1M144.7 38.9v15.3h5.1"/>
<path d="M161.2 21.1h-6.4v5.1M165 36.4h5.1v17.8h-10.2M170.1 36.4h15.3M187.9 36.4h10.2M208.3 36.4h6.3M217.2 27.4h-7.7v9M227.3 27.4h7.7v26.8h-3.8M235 38.9h39.4M76 59.2h-5.1v7.7M86.2 59.2h5v10.2h17.8M95.1 44v25.4M95.1 58h1.2"/>
<path d="M105.2 44h1.3M130.7 50.3h-3.8v3.9h-5.1M196.8 54.2h3.8M214.6 41.4v12.8h-3.8M214.6 54.2h6.4M274.4 41.4v11.5M56.9 66.9h3.8M58.2 72h2.5v19.1h7.6v36.8M170.1 75.8h-15.3v36.9h10.2M179 73.2h-8.9v5.1h8.9M186.6 73.2h8.9v5.1h-8.9M195.5 75.8h28v34.3"/>
<path d="M264.2 60.5h3.8M274.4 70.7v16.5M159.9 100h12.7M159.9 92.3h47.1M172.6 87.2h3.9v5.1M180.3 92.3v10.2M185.4 92.3v10.2M191.7 100h15.3M274.4 83.4h-14v42h-59.8M25.1 105h19.1M31.5 101.2v14M63.3 119h5"/>
<path d="M83.6 119h-5.1v8.9M101.4 105h26.7M111.6 102.5v12.7M157.4 115.2h7.6M157.4 110.1h7.6M200.6 110.1h26.7M200.6 112.7h59.8M210.8 115.2v12.7h-10.2M239.3 110.1h5.9M274.4 105v10.2h-73.8M16.2 122.9h5.1v7.6M31.5 130.5v15.2"/>
<path d="M58.2 138.1v5.1M88.7 138.1v5.1M111.6 129.2v16.5M126.9 122.9h-5.1v7.6M158.7 121.6v-3.8h6.3v15.2M159.9 135.6h5.1M165 138.1h-10.2v24.2h15.3M200.6 122.9h26.7M200.6 135.6h5.1M200.6 138.1h5.1M215.9 135.6h3.8v5.1M215.9 138.1h3.8"/>
<path d="M223.5 122.9v39.4h-28M239.3 122.9h5.9M249 138.1h15.2M269.3 133v5.1h-5.1v2.6M269.3 138.1h5.1v1.3M16.2 153.4h5.1v7.6M16.2 140.7h25.4M44.2 140.7h14M55.6 150.8h2.6M87.4 140.7h39.5M88.7 150.8h5.1v7.7M97.6 148.3h1.3"/>
<path d="M135.8 153.4h-14v7.6M159.9 140.7h5.1M179 159.7h-8.9v5.1h8.9M186.6 159.7h8.9v5.1h-8.9M200.6 140.7h5.1v12.7h58.5v-5.1M249 140.7h10.1v12.7M274.4 150.8v2.6h-10.2M274.4 153.4v1.3M31.5 161v10.2h-15.3M68.3 161h10.2M73.7 161v3.8M111.6 161v10.2h17.8"/>
<path d="M264.2 163.6v5h10.2v-2.5"/>
</g>
<path d="M282.3 69.7l2 2M284.3 69.7l-2 2M282.3 87.5l2 2M284.3 87.5l-2 2" fill="none" stroke="#4c4c4c" stroke-width=".21"/>
<text font-size="4.6" fill="#0e0e0e" x="210.8" y="180.4">Levitador magnético</text>
<g font-size="2.3">
<text x="38.2" y="11.7">1</text>
<text x="111.3" y="11.7">2</text>
<text x="184.5" y="11.7">3</text>
<text x="257.6" y="11.7">4</text>
<text x="214.6" y="18.5">Fsw=50 kHz</text>
<text x="154.3" y="29.2" transform="rotate(-90 154.3 29.2)">4</text>
<text x="186.1" y="29.5" transform="rotate(-90 186.1 29.5)">1</text>
<text x="188.7" y="29.5" transform="rotate(-90 188.7 29.5)">2</text>
<text x="3.9" y="34.6">A</text>
<text x="108.4" y="30.8">5</text>
<text x="108.4" y="35.9">6</text>
<text x="123.8" y="33.3">7</text>
<text x="146.6" y="33.3">2</text>
<text x="162" y="35.9">1</text>
<text x="216.5" y="35.9">9</text>
<text x="291.4" y="34.6">A</text>
<text x="146.6" y="38.4">3</text>
<text x="215.4" y="40.9">10</text>
<text x="231.9" y="38.4">8</text>
<text x="281.3" y="39.7">1</text>
<text x="154.3" y="45.7" transform="rotate(-90 154.3 45.7)">11</text>
<text x="281.3" y="42.2">2</text>
<text x="273.9" y="55.9" transform="rotate(-90 273.9 55.9)">1</text>
<text x="268.7" y="60">8</text>
<text x="279" y="60">4 U2A</text>
<text x="71.6" y="71.5">12</text>
<text x="71.6" y="66.4">13</text>
<text x="88.2" y="68.9">14</text>
<text x="273.9" y="68.8" transform="rotate(-90 273.9 68.8)">7</text>
<text x="282.8" y="73.7" transform="rotate(-90 282.8 73.7)">6</text>
<text x="4" y="82.9">B</text>
<text x="291.5" y="82.9">B</text>
<text x="282.8" y="86.6" transform="rotate(-90 282.8 86.6)">2</text>
<text x="273.9" y="90.3" transform="rotate(-90 273.9 90.3)">3</text>
<text x="273.9" y="103.1" transform="rotate(-90 273.9 103.1)">5</text>
<text x="171.9" y="110.9">BHO</text>
<text x="171.9" y="113.5">BHS</text>
<text x="189.1" y="110.9">BHB</text>
<text x="189.8" y="113.5">BHI</text>
<text x="171.9" y="118.5">BLS</text>
<text x="171.9" y="116">BLO</text>
<text x="181.1" y="114.1" transform="rotate(-90 181.1 114.1)">VCC</text>
<text x="186.1" y="114.3" transform="rotate(-90 186.1 114.3)">VDD</text>
<text x="190.1" y="116">BLI</text>
<text x="15.7" y="125.9" transform="rotate(-90 15.7 125.9)">1</text>
<text x="126.4" y="125.9" transform="rotate(-90 126.4 125.9)">1</text>
<text x="188.9" y="123.6">AHB</text>
<text x="4" y="131.3">C</text>
<text x="67.9" y="131" transform="rotate(-90 67.9 131)">3</text>
<text x="78" y="131" transform="rotate(-90 78 131)">4</text>
<text x="189.7" y="128.7">AHI</text>
<text x="189.9" y="126.2">ALI</text>
<text x="291.5" y="131.3">C</text>
<text x="42.4" y="133.8" transform="rotate(-90 42.4 133.8)">2</text>
<text x="45" y="133.8" transform="rotate(-90 45 133.8)">1</text>
<text x="60.1" y="137.6">8</text>
<text x="65.2" y="135.6">VOUT</text>
<text x="75.6" y="135.6">VREF</text>
<text x="85.6" y="137.6">11</text>
<text x="171.9" y="133.8">ALS</text>
<text x="171.9" y="136.4">ALO</text>
<text x="187.6" y="136.4">HDEL</text>
<text x="15.7" y="138.8" transform="rotate(-90 15.7 138.8)">2</text>
<text x="58.9" y="142.7">10</text>
<text x="60.1" y="140.2">9</text>
<text x="63.8" y="138.9">IN_1</text>
<text x="63.8" y="141.4">IN_2</text>
<text x="63.8" y="144">IN_3</text>
<text x="76.1" y="138.9">OUT_1</text>
<text x="76.1" y="141.4">OUT_2</text>
<text x="76.1" y="144">OUT_3</text>
<text x="85.6" y="140.2">12</text>
<text x="85.6" y="142.7">13</text>
<text x="126.4" y="138.8" transform="rotate(-90 126.4 138.8)">2</text>
<text x="171.9" y="138.9">AHS</text>
<text x="171.9" y="141.4">AHO</text>
<text x="183.6" y="141.4" transform="rotate(-90 183.6 141.4)">VSS</text>
<text x="187.9" y="138.9">LDEL</text>
<text x="190.1" y="141.4">DIS</text>
<text x="241" y="144">1</text>
<text x="241" y="141.4">2</text>
<text x="241" y="138.9">3</text>
<text x="78.2" y="149.1">OCD</text>
<text x="85.6" y="147.8">5</text>
<text x="60.1" y="150.3">1</text>
<text x="63.8" y="151.6">+UC</text>
<text x="65.9" y="154.9">GND</text>
<text x="72.4" y="151.6">STANDBY</text>
<text x="76.5" y="154.9">N/A</text>
<text x="85.6" y="150.3">6</text>
<text x="15.7" y="156.4" transform="rotate(-90 15.7 156.4)">1</text>
<text x="67.9" y="159.1" transform="rotate(-90 67.9 159.1)">2</text>
<text x="78" y="159.1" transform="rotate(-90 78 159.1)">7</text>
<text x="128.9" y="156.4" transform="rotate(-90 128.9 156.4)">1</text>
<text x="15.7" y="169.3" transform="rotate(-90 15.7 169.3)">2</text>
<text x="128.9" y="169.3" transform="rotate(-90 128.9 169.3)">2</text>
<text x="3.9" y="179.6">D</text>
<text x="201.9" y="178.3">Title</text>
<text x="291.4" y="179.6">D</text>
<text x="201.9" y="186">Size</text>
<text x="214.6" y="186">Number</text>
<text x="265.5" y="186">Revision</text>
<text x="203.2" y="189.8">A4</text>
<text x="201.9" y="193.6">Date:</text>
<text x="201.9" y="196.1">File:</text>
<text x="213.3" y="193.6">28/10/2021</text>
<text x="213.4" y="196.1">D:\Javi\..\Controlador de corriente V3.SchDoc</text>
<text x="252.8" y="193.6">Sheet</text>
<text x="254.4" y="196.1">rawn By:</text>
<text x="265" y="193.6">of</text>
<text x="38.2" y="199.9">1</text>
<text x="111.3" y="199.9">2</text>
<text x="184.5" y="199.9">3</text>
<text x="257.6" y="199.9">4</text>
</g>
<g font-size="2.3" fill="#0e0e0e">
<text x="177.8" y="15.5">TP1</text>
<text x="270.6" y="16.8">TP2</text>
<text x="17" y="23.9">1k</text>
<text x="177.8" y="20.6">V_Hist</text>
<text x="182.8" y="23.1">P1</text>
<text x="270.6" y="19.3">Vout_osc_HF</text>
<text x="17" y="27.5">VR1</text>
<text x="111.3" y="28">U1B</text>
<text x="145.9" y="29.5">U1A</text>
<text x="163.5" y="28">100nF</text>
<text x="163.5" y="25.4">C1</text>
<text x="270.6" y="24.4">TP3</text>
<text x="270.6" y="27">GND</text>
<text x="31.2" y="33.1">1uF</text>
<text x="31.2" y="30.5">C3</text>
<text x="41.4" y="33.1">100nF</text>
<text x="41.4" y="30.5">C4</text>
<text x="116.7" y="30.8">MCP664</text>
<text x="219.5" y="33.1">U1C</text>
<text x="279.5" y="35.9">P2</text>
<text x="157.4" y="40.9">MCP664</text>
<text x="182.8" y="38.9">Header 2</text>
<text x="203.2" y="39.7">C2</text>
<text x="201.9" y="43.5">900pF</text>
<text x="219.5" y="46.3">MCP664</text>
<text x="279.5" y="46">Header 2</text>
<text x="100.2" y="56.2">TP4</text>
<text x="127.9" y="59.5">1k</text>
<text x="127.9" y="57">VR2</text>
<text x="78.5" y="65.1">U1D</text>
<text x="100.2" y="61.3">Vi_Feed</text>
<text x="266.5" y="64.9">C5</text>
<text x="179" y="70.2">C?</text>
<text x="184.1" y="70.2">12uF</text>
<text x="266.5" y="67.4">100nF</text>
<text x="75.7" y="76.8">MCP664</text>
<text x="231.1" y="74">TP5</text>
<text x="231.1" y="77.9">BHB</text>
<text x="180.3" y="82.9">C6</text>
<text x="184.1" y="82.9">12uF</text>
<text x="284.6" y="84.2">U2C</text>
<text x="162.2" y="99.2">2uF</text>
<text x="162.2" y="96.6">C?</text>
<text x="169.8" y="99.2">2uF 2uF</text>
<text x="169.8" y="96.6">C?</text>
<text x="174.9" y="96.6">C?</text>
<text x="192.2" y="98.9">0.1uF</text>
<text x="194" y="96.6">C8</text>
<text x="198.6" y="99.2">0.1uF</text>
<text x="200.4" y="96.6">C9</text>
<text x="208" y="99.2">0.1uF</text>
<text x="209.3" y="96.6">C?</text>
<text x="278.5" y="96.6">U2B</text>
<text x="37.5" y="107.4">C14</text>
<text x="229.1" y="107.6">D1</text>
<text x="16.7" y="112.7">2200uF</text>
<text x="17.5" y="108.9">C13</text>
<text x="36" y="112.9">2200uF</text>
<text x="46.7" y="112.9">2200uF</text>
<text x="47" y="109.4">C15</text>
<text x="104.2" y="109.4">C10</text>
<text x="120.7" y="109.4">C11</text>
<text x="130.9" y="109.4">C12</text>
<text x="55.6" y="125.1">4.7nF</text>
<text x="56.9" y="122.3">C16</text>
<text x="85.9" y="125.9">47nF</text>
<text x="85.9" y="123.4">C17</text>
<text x="232.5" y="121.1">D2</text>
<text x="39.1" y="127.4">J1</text>
<text x="129.7" y="129.8">D3</text>
<text x="20" y="137.6">D4</text>
<text x="89.2" y="132.5">U?</text>
<text x="89.2" y="135.1">HO_15-NP-0000</text>
<text x="236.3" y="135.1">P3</text>
<text x="39.1" y="143.2">Header 2</text>
<text x="266.5" y="147.5">10uF</text>
<text x="266.5" y="145">C18</text>
<text x="276.4" y="145.8">D5</text>
<text x="57.9" y="155.2">C20</text>
<text x="57.9" y="157.7">47nF</text>
<text x="132.2" y="160.3">D8</text>
<text x="177.8" y="156.7">C19</text>
<text x="182.8" y="156.7">10uF</text>
<text x="227.3" y="160.5">TP6</text>
<text x="276.4" y="161">D6</text>
<text x="18.8" y="164.3">D7</text>
<text x="227.3" y="165.6">AHB</text>
<text x="179" y="168.1">C?</text>
<text x="184.1" y="168.1">12uF</text>
<text x="226.1" y="186">Ignacio Islas</text>
<text x="263" y="180.8">Controlador de corriente</text>
<text x="226.1" y="188.5">Javier Mosconi</text>
<text x="226.1" y="191.1">Juan Manuel Guariste</text>
<text x="271.9" y="188.5">2.0</text>
</g>
<g font-size="2.3" fill="#262626">
<text x="12.9" y="18">+5V</text>
<text x="26" y="20.6">+2.6V</text>
<text x="79.4" y="18">+2.6V</text>
<text x="152.8" y="18">+5V</text>
<text x="148.3" y="24.4">+5V</text>
<text x="54.9" y="32">Vi_Ref</text>
<text x="65.4" y="30.8">Vi_Ref</text>
<text x="126.9" y="33.3">Vi_ Error</text>
<text x="165" y="35.9">V_Hist</text>
<text x="187.9" y="35.9">Vin_osc_HF</text>
<text x="236.3" y="38.4">Vout_osc_HF</text>
<text x="81.1" y="42.2">GND</text>
<text x="118.9" y="51.1">+2.5V</text>
<text x="193.9" y="51.1">+2.5V</text>
<text x="274.4" y="49.8">Vsw</text>
<text x="262.2" y="57.5">+5V</text>
<text x="57.8" y="63.8">+2.5V</text>
<text x="48.5" y="67.6">+2.5V</text>
<text x="97.6" y="68.9">Vi_Feed</text>
<text x="112.7" y="70.2">Vi_Feed</text>
<text x="46.7" y="72.7">V_HALL</text>
<text x="209.5" y="75.3">BHB</text>
<text x="166.2" y="88">+12V</text>
<text x="173.8" y="84.2">+12V</text>
<text x="28.8" y="98.2">+24V</text>
<text x="109" y="99.4">+24V</text>
<text x="25.1" y="103.3">+24V</text>
<text x="67.9" y="106.3" transform="rotate(-90 67.9 106.3)">V_HALL</text>
<text x="242.5" y="107.1">+12V</text>
<text x="157.4" y="109.6">BHO</text>
<text x="157.4" y="112.2">BHS</text>
<text x="250.2" y="112.2">BHI/ALI</text>
<text x="75.6" y="116">+2.6V</text>
<text x="157.4" y="114.7">BLO</text>
<text x="242.5" y="119.8">+12V</text>
<text x="264.2" y="114.7">BLI/AHI</text>
<text x="16.2" y="122.3">AHO</text>
<text x="126.9" y="122.3">BHO</text>
<text x="266.7" y="130">+12V</text>
<text x="159.9" y="135.1">ALO</text>
<text x="159.9" y="137.6">AHS</text>
<text x="200.6" y="135.1">HDEL</text>
<text x="200.6" y="137.6">LDEL</text>
<text x="35.3" y="140.2">AHS</text>
<text x="46.7" y="140.2">AHS2</text>
<text x="97.6" y="140.2">BHS</text>
<text x="159.9" y="140.2">AHO</text>
<text x="52.7" y="147.8">+5.0V</text>
<text x="96" y="145.2">+5.0V</text>
<text x="16.2" y="152.9">ALO</text>
<text x="93.8" y="152.9">STANDBY</text>
<text x="101" y="155.4">+5.0V</text>
<text x="131.1" y="152.9">BLO</text>
<text x="246.4" y="152.9">DISABLE</text>
<text x="205.7" y="161.8">AHB</text>
</g>
<g font-size="2.3" fill="#1c1c1c">
<text x="114.9" y="34.6">2</text>
<text x="153.1" y="37.1">1</text>
<text x="223" y="39.7">3</text>
<text x="79.3" y="70.2">4</text>
</g>
<g font-size="1.8" fill="#0e0e0e">
<text x="83.1" y="27.1">3k2</text>
<text x="83.1" y="25">R1</text>
<text x="219.5" y="29.8">10k</text>
<text x="219.5" y="26.3">R2</text>
<text x="15.7" y="34.7">1k</text>
<text x="15.7" y="32.6">R13</text>
<text x="74.5" y="33.7">10k</text>
<text x="74.5" y="30.1">R3</text>
<text x="88.2" y="35.2">R5</text>
<text x="136.8" y="32.6">R4</text>
<text x="200.4" y="35.2">R6</text>
<text x="88.2" y="37.2">4k7</text>
<text x="136.8" y="36.2">500</text>
<text x="200.4" y="38.7">15k</text>
<text x="97.4" y="46.4">10k</text>
<text x="97.4" y="42.8">R8</text>
<text x="113.9" y="46.4">10k</text>
<text x="113.9" y="42.8">R7</text>
<text x="136.8" y="53">R12</text>
<text x="152.1" y="53">R10</text>
<text x="202.9" y="53">R11</text>
<text x="223.3" y="53">R9</text>
<text x="78.3" y="58.1">R14</text>
<text x="136.8" y="56.6">500</text>
<text x="152.1" y="56.6">200k</text>
<text x="202.9" y="56.6">2k</text>
<text x="223.3" y="56.6">10k</text>
<text x="63" y="65.7">R15</text>
<text x="78.3" y="61.6">1k</text>
<text x="63" y="69.3">1k</text>
<text x="65.8" y="70.3">1k</text>
<text x="64.5" y="74.1">R16</text>
<text x="71.7" y="75.6">R17</text>
<text x="71.7" y="78.2">1k</text>
<text x="201.1" y="107.2">U3</text>
<text x="201.1" y="109.2">HIP4081A</text>
<text x="115.4" y="119.9">Q1</text>
<text x="35" y="121.7">Q2</text>
<text x="35" y="123.7">IPB160N04</text>
<text x="115.4" y="122.5">IPB160N04</text>
<text x="23.6" y="129.3">R18</text>
<text x="114.1" y="128.8">R19</text>
<text x="23.6" y="132.9">4k7</text>
<text x="113.9" y="132.9">4k7</text>
<text x="209.5" y="133.9">R20</text>
<text x="213.4" y="133.9">200k</text>
<text x="209.5" y="140.3">R21</text>
<text x="213.4" y="140.3">200k</text>
<text x="91.2" y="145.3">R22</text>
<text x="93.8" y="147.9">100K</text>
<text x="35" y="152.2">Q4</text>
<text x="35" y="154.3">IPB160N04</text>
<text x="122.3" y="150.2">Q3</text>
<text x="122.3" y="152.2">IPB160N04</text>
<text x="23.6" y="159.9">R24</text>
<text x="85.9" y="160.9">1k</text>
<text x="85.9" y="157.3">R27</text>
<text x="96.1" y="160.9">0R</text>
<text x="96.1" y="157.3">R26</text>
<text x="113.9" y="159.9">R25</text>
<text x="265" y="159.3">10k</text>
<text x="265" y="157.3">R23</text>
<text x="23.6" y="163.4">4k7</text>
<text x="113.9" y="163.4">4k7</text>
</g>
</svg>
